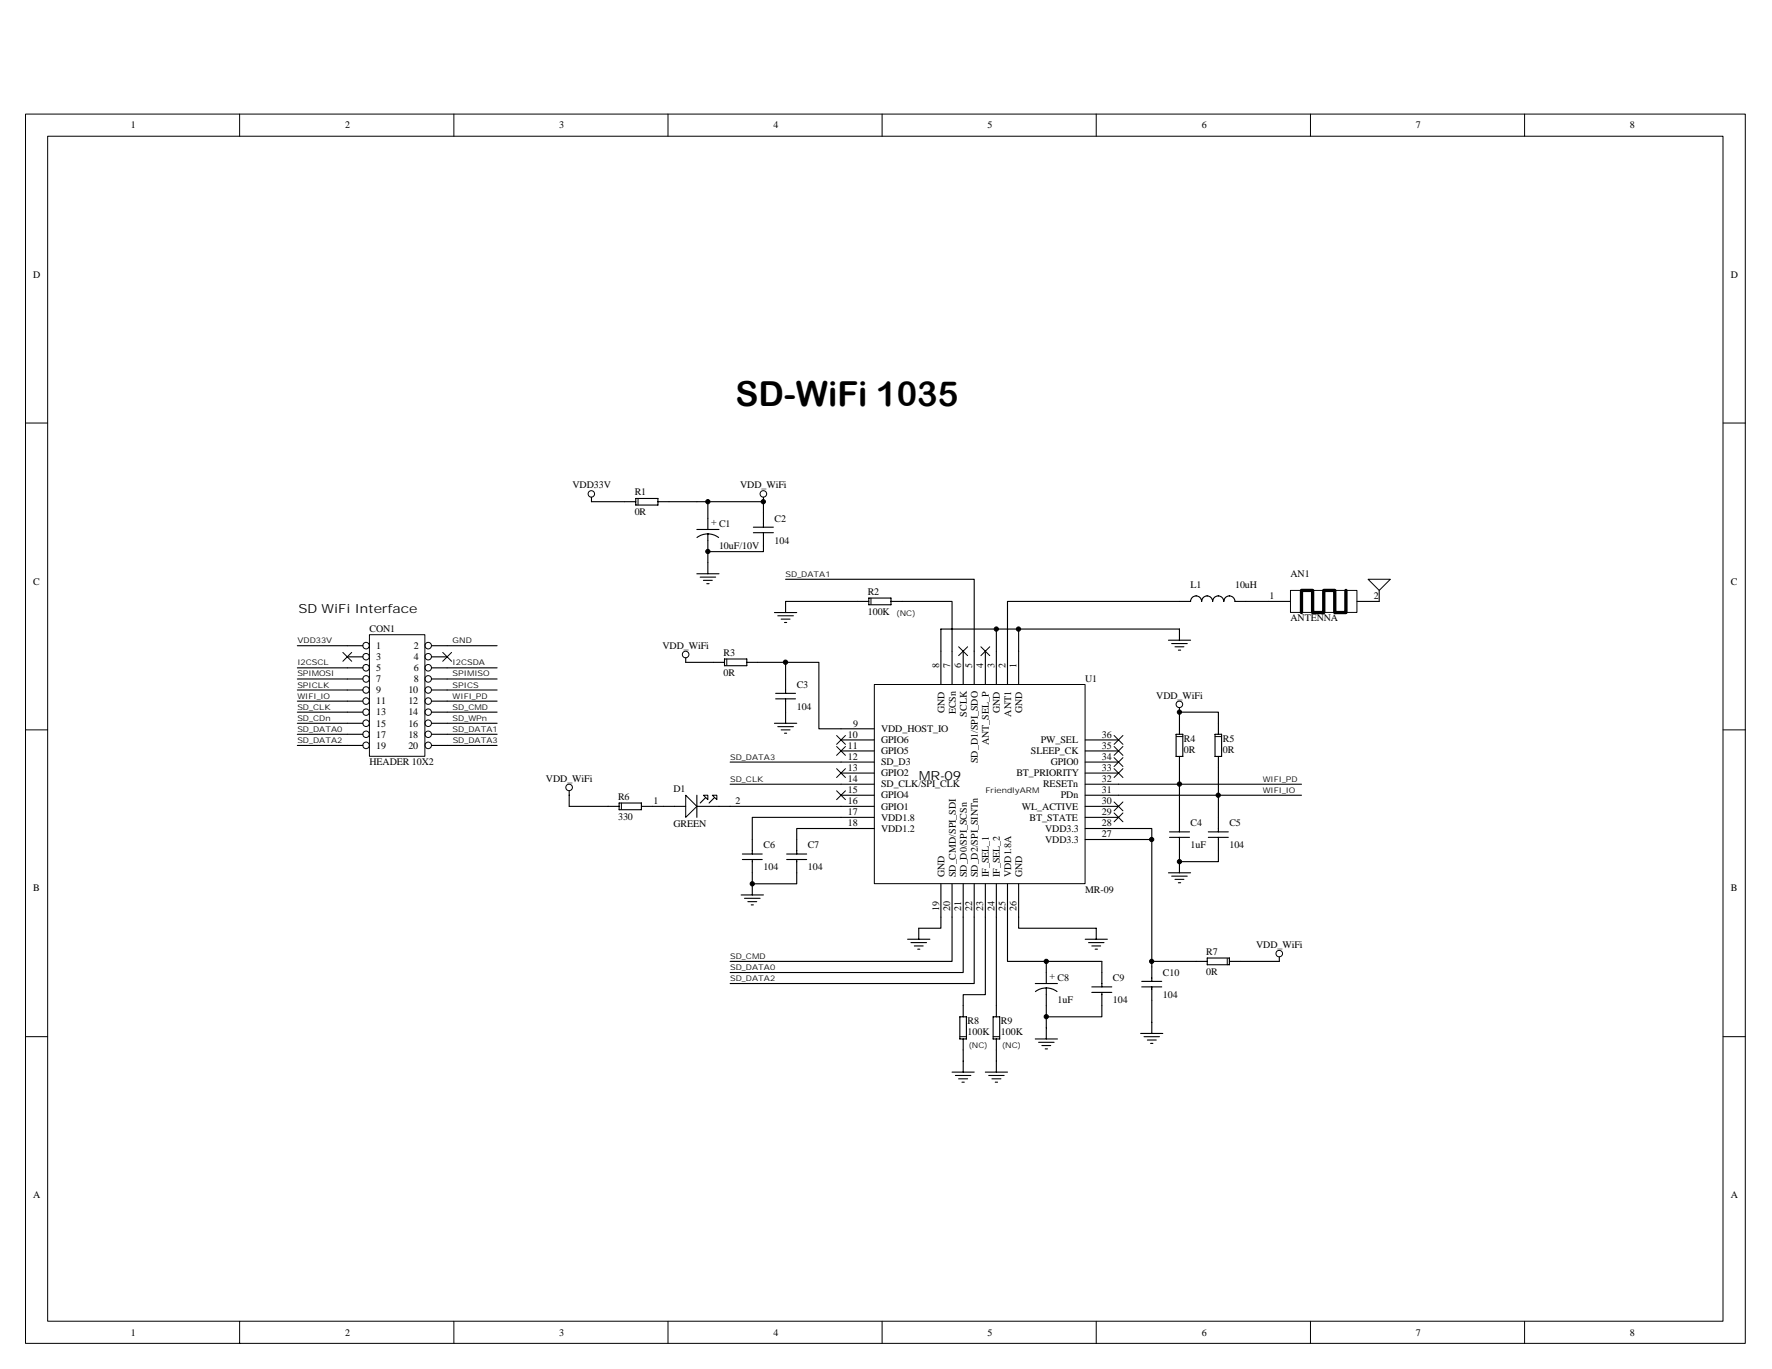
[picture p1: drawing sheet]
<svg xmlns="http://www.w3.org/2000/svg" width="279mm" height="216mm" viewBox="0 0 279 216" stroke-linecap="round" stroke-linejoin="round" font-family="sans-serif">
<g fill="none" stroke="#000" stroke-width=".16">
<path d="M4 18h271.2v193.9h-271.2zM37.8 18v3.5M71.6 18v3.5M105.3 18v3.5M139.1 18v3.5M172.8 18v3.5M206.6 18v3.5M240.4 18v3.5M7.5 21.5h264.2v186.9h-264.2zM4 66.7h3.5M271.7 66.7h3.5M4 115.1h3.5"/>
<path d="M131.9 116l1.4 1.4M131.9 117.7l1.4 1.4M133.3 116l-1.4 1.4M133.3 117.7l-1.4 1.4M151.2 102l1.4 1.4M152.6 102l-1.4 1.4M154.7 102l1.4 1.4M156.1 102l-1.4 1.4M175.7 119.5l1.4 1.4M175.7 117.7l1.4 1.4M175.7 116l1.4 1.4M177.1 119.5l-1.4 1.4"/>
<path d="M177.1 117.7l-1.4 1.4M177.1 116l-1.4 1.4M271.7 115.1h3.5M131.9 121.2l1.4 1.4M131.9 124.7l1.4 1.4M133.3 121.2l-1.4 1.4M133.3 124.7l-1.4 1.4M175.7 121.2l1.4 1.4M175.7 128.2l1.4 1.4M175.7 126.5l1.4 1.4M177.1 121.2l-1.4 1.4M177.1 128.2l-1.4 1.4"/>
<path d="M177.1 126.5l-1.4 1.4M4 163.5h3.5M271.7 163.5h3.5M37.8 208.4v3.5M71.6 208.4v3.5M105.3 208.4v3.5M139.1 208.4v3.5M172.8 208.4v3.5M206.6 208.4v3.5M240.4 208.4v3.5"/>
<circle cx="93.2" cy="77.9" r=".51"/>
<circle cx="120.4" cy="77.9" r=".52"/>
<circle cx="108.1" cy="103.2" r=".52"/>
</g>
<g fill="none" stroke="#000" stroke-width=".17">
<path d="M93.3 78.4v.7h6.9M100.2 78.6h3.5v1.1h-3.5zM103.7 79.1h6.2M120.4 78.4v.7M109.9 83.5h3.5M109.9 90.5h3.5M110.4 91h2.4M110.9 91.5h1.4M111.4 92.1h.4M111.6 84.2l1.1 .2 .6 .4M111.6 84.2l-1.1 .2-.6 .4M111.6 81.7v1.8"/>
<path d="M111.6 84.2v2.8M111.6 88.7v1.8M118.8 83.1h3.1M118.8 84h3.1M120.4 80.9v2.2M120.4 84v2.1M108.1 103.8v.7h6.1M114.2 103.9h3.6v1.1h-3.6zM117.8 104.5h11.3v10.4h3.5M122.1 114.1h3.5M122.3 109.3h3.1M122.3 110.2h3.1"/>
<path d="M122.6 114.6h2.5M123.2 115.1h1.4M123.7 115.6h.3M123.9 104.5v4.8M123.9 110.2v3.9M102.9 127.2h1.7M115.1 120.2h17.5M115.1 123.7h17.5M115.1 127.2h17.5"/>
</g>
<path d="M100.6 78.6v1.1M114.6 103.9v1.1" fill="none" stroke="#000" stroke-width=".16" stroke-dasharray="1 1 1 1 1 1 1 1"/>
<circle cx="123.9" cy="104.4" r=".35" fill="#000" stroke="#000" stroke-width=".16"/>
<g fill="#fff" stroke="#000" stroke-width=".16">
<path d="M108.1 125.4l1.8 1.8-1.8 1.7z" fill-rule="evenodd"/>
<path d="M110.9 125.4h.7v.7z" fill-rule="evenodd"/>
<path d="M112.3 125.4h.7v.7z" fill-rule="evenodd"/>
</g>
<g fill="none" stroke="#000" stroke-width=".17">
<path d="M109.9 79.1h10.5v1.8M111.6 79.1v2.6M120.4 86.1v.9h-8.8v1.7M122.1 96.6h3.5M122.6 97.1h2.5M123.2 97.6h1.4M123.7 98.2h.3M123.9 91.4h29.7v11.3M137 94.8h-13.1v1.8M137 94.3h3.5v1.1h-3.5zM140.5 94.8h9.6v7.9M157.1 99.2v3.5"/>
<path d="M160.6 99.2v3.5M189.5 94.8a.87 .87 0 0 0-.9-.8 .87 .87 0 0 0-.9 .8h-28.8v7.9M189.5 94.8a.86 .86 0 0 1 .8-.8 .86 .86 0 0 1 .9 .8M191.2 94.8a.87 .87 0 0 1 .9-.8 .87 .87 0 0 1 .9 .8M193 94.8a.87 .87 0 0 1 .8-.8 .87 .87 0 0 1 .9 .8h5.3M184.2 101h3.5M184.7 101.5h2.5M185.3 102h1.4M185.4 115.8h1.1v3.5h-1.1zM185.8 102.5h.4M186 115.8v-3.5h6.1v3.5M186 101v-1.8h-37.6v3.5"/>
<path d="M186 111.6v.7M186 119.3v11.9M191.6 115.8h1v3.5h-1zM192.1 119.3v11.9M89.7 124.7v2.5h7.9M97.6 126.6h3.5v1.1h-3.5zM101.1 127.2h1.8M104.6 127.2h3.5M109.9 125.4v3.5M109.9 127.2h5.2M111.3 125.8l-.9 .8M112.7 125.8l-.9 .8"/>
<path d="M117.1 134.7h3.1M117.1 135.6h3.1M118.6 135.6v3.8h7v-3.8M118.6 139.4v1.7M124 134.7h3.2M124 135.6h3.2M132.6 128.9h-14v5.8M132.6 130.7h-7v4M176.4 130.7h5.2v1.7h-5.2M176.4 123.7h28.8M176.4 125.4h28.8M181.6 132.4v22.4"/>
<path d="M184.2 137.6h3.5M184.4 131.2h3.2M184.4 132.1h3.2M184.7 138.2h2.5M185.3 138.7h1.4M185.8 139.2h.4M186 132.1v3.8h6.1v-3.8M186 135.9v1.7M190.5 131.2h3.2M190.5 132.1h3.2M116.9 141.1h3.5M117.4 141.7h2.4"/>
<path d="M117.9 142.2h1.4M118.4 142.7h.4M143.1 148.1h3.5M143.6 148.7h2.5M144.2 149.2h1.4M144.7 149.7h.3M144.9 146.4v1.7M150.1 144.6v7h-35M151.9 144.6v8.8h-36.8M153.6 144.6v10.5h-38.5M155.4 144.6v12.3h-3.5v3.5M157.1 144.6v15.8"/>
<path d="M158.9 144.6v7h14.8v4M160.6 144.6v1.8h12.2v1.7M163.2 155.1h3.5M165 155.8l1 .2 .7 .4M165 155.8l-1.1 .2-.6 .4M165 151.6v3.5M165 155.8v8.1M171.1 148.1h3.5M171.6 148.7h2.5M172.1 149.2h1.4M172.1 155.6h3.2M172.1 156.5h3.2"/>
<path d="M172.7 149.7h.3M173.7 156.5v3.9h-8.7M180 155.6h3.2M180 154.8h3.2M181.6 155.6v7.4M181.6 151.6h8.8M190.4 151.1h3.4v1h-3.4zM201.7 150.9v.7h-7.9M150.1 169.1h3.5M150.6 169.6h2.5M151.2 170.1h1.4M151.3 160.4h1.1v3.5h-1.1z"/>
<path d="M151.7 170.7h.3M151.9 163.9v5.2M155.4 169.1h3.5M155.9 169.6h2.4M156.4 170.1h1.4M156.6 160.4h1v3.5h-1zM156.9 170.7h.4M157.1 163.9v5.2M163.2 163.9h3.5M163.8 164.4h2.4M164.3 164.9h1.4M164.8 165.4h.4"/>
<path d="M179.9 163h3.4M180.4 163.5h2.4M180.9 164h1.4M181.4 164.5h.4"/>
</g>
<path d="M137.3 94.3v1.1M186.5 116.2h-1.1M192.6 116.2h-1M98 126.6v1.1M193.5 152.1v-1M151.3 163.5h1.1M156.6 163.5h1" fill="none" stroke="#000" stroke-width=".16" stroke-dasharray="1 1 1 1 1 1 1 1"/>
<g fill="none" stroke="#000" stroke-width=".16">
<circle cx="186" cy="111.1" r=".52"/>
<circle cx="89.7" cy="124.2" r=".52"/>
<circle cx="201.7" cy="150.4" r=".52"/>
</g>
<g fill="#000" stroke="#000" stroke-width=".16">
<circle cx="111.6" cy="79.1" r=".34"/>
<circle cx="120.4" cy="79.1" r=".34"/>
<circle cx="111.6" cy="87" r=".34"/>
<circle cx="186" cy="112.3" r=".34"/>
<circle cx="118.6" cy="139.4" r=".34"/>
<circle cx="181.6" cy="132.4" r=".34"/>
<circle cx="186" cy="123.7" r=".34"/>
<circle cx="186" cy="135.9" r=".34"/>
<circle cx="192.1" cy="125.4" r=".34"/>
<circle cx="165" cy="151.6" r=".34"/>
<circle cx="181.6" cy="151.6" r=".34"/>
<circle cx="165" cy="160.3" r=".34"/>
</g>
<path d="M58.3 100.1h8.7v19.2h-8.7z" fill="#fff"/>
<g fill="none" stroke="#000" stroke-width=".16">
<path d="M54.1 102.9l1.4 1.4M55.5 102.9l-1.4 1.4M58.3 100.1h8.7v19.2h-8.7zM69.8 102.9l1.4 1.4M71.2 102.9l-1.4 1.4"/>
<circle cx="57.7" cy="107.1" r=".52"/>
<circle cx="57.7" cy="110.6" r=".52"/>
<circle cx="57.7" cy="101.8" r=".52"/>
<circle cx="57.7" cy="117.5" r=".52"/>
<circle cx="57.7" cy="114.1" r=".52"/>
<circle cx="57.7" cy="105.3" r=".52"/>
<circle cx="57.7" cy="115.8" r=".51"/>
<circle cx="57.7" cy="108.8" r=".51"/>
<circle cx="57.7" cy="112.3" r=".51"/>
<circle cx="57.7" cy="103.6" r=".51"/>
<circle cx="67.5" cy="101.8" r=".52"/>
<circle cx="67.5" cy="117.5" r=".52"/>
<circle cx="67.5" cy="110.6" r=".52"/>
<circle cx="67.5" cy="107.1" r=".52"/>
<circle cx="67.5" cy="105.3" r=".52"/>
<circle cx="67.5" cy="114.1" r=".52"/>
<circle cx="67.5" cy="108.8" r=".51"/>
<circle cx="67.5" cy="115.8" r=".51"/>
<circle cx="67.5" cy="112.3" r=".51"/>
<circle cx="67.5" cy="103.6" r=".51"/>
</g>
<g fill="none" stroke="#000" stroke-width=".17">
<path d="M46.9 101.8h10.3M46.9 105.3h10.3M46.9 107.1h10.3M46.9 108.8h10.3M46.9 110.6h10.3M46.9 112.3h10.3M46.9 114.1h10.3M46.9 115.8h10.3M46.9 117.6h10.3M54.8 103.6h2.4M68.1 101.8h10.3M68.1 103.6h2.4"/>
<path d="M68.1 105.3h10.3M68.1 107.1h10.3M68.1 108.8h10.3M68.1 110.6h10.3M68.1 112.3h10.3M68.1 114.1h10.3M68.1 115.8h10.3M68.1 117.6h10.3M148.4 144.6v1.8h-3.5"/>
</g>
<g fill="#000" stroke="#000" stroke-width=".16">
<circle cx="157.1" cy="99.2" r=".34"/>
<circle cx="160.6" cy="99.2" r=".34"/>
</g>
<path d="M137.9 108h33.2v31.4h-33.2z" fill="#fff"/>
<path d="M137.9 107.9h33.2v31.5h-33.2z" fill="none" stroke="#000" stroke-width=".16"/>
<g fill="none" stroke="#000" stroke-width=".17">
<path d="M132.6 114.9h5.3M132.6 116.7h5.3M132.6 118.4h5.3M148.4 102.7v5.2M150.1 102.7v5.2M151.9 102.7v5.2M153.6 102.7v5.2M155.4 102.7v5.2M157.1 102.7v5.2M158.9 102.7v5.2M160.6 102.7v5.2M171.1 116.7h5.3"/>
<path d="M171.1 118.4h5.3M132.6 120.2h5.3M132.6 121.9h5.3M132.6 123.7h5.3M132.6 125.4h5.3M132.6 127.2h5.3M132.6 128.9h5.3M132.6 130.7h5.3M148.4 139.4v5.2M150.1 139.4v5.2M151.9 139.4v5.2M153.6 139.4v5.2"/>
<path d="M155.4 139.4v5.2M157.1 139.4v5.2M158.9 139.4v5.2M160.6 139.4v5.2M171.1 120.2h5.3M171.1 121.9h5.3M171.1 123.7h5.3M171.1 125.4h5.3M171.1 127.2h5.3M171.1 128.9h5.3M171.1 130.7h5.3M171.1 132.4h5.3"/>
</g>
<path d="M203.5 93.1h10.5v3.5h-10.5z" fill="#fff"/>
<path d="M203.5 93.1h10.5v3.5h-10.5z" fill="none" stroke="#000" stroke-width=".16"/>
<path d="M200 94.8h3.5M214 94.8h3.5" fill="none" stroke="#000" stroke-width=".17"/>
<path d="M212.2 93.1v3.5h-1.7v-3.5h-1.8v3.5h-1.7v-3.5h-1.8v3.5" fill="none" stroke="#000" stroke-width=".52"/>
<path d="M215.7 91.4h3.5l-1.7 1.7z" fill-rule="evenodd" fill="#fff" stroke="#000" stroke-width=".16"/>
<path d="M217.5 93.1v1.7" fill="none" stroke="#000" stroke-width=".17"/>
<text font-size="5.4" x="116" y="64">SD-WiFi 1035</text>
<g font-size="2">
<text x="47.1" y="96.7">SD WiFi Interface</text>
<text x="144.9" y="123.1">MR-09</text>
</g>
<g font-size="1.6">
<text x="20.6" y="20.2">1</text>
<text x="54.4" y="20.2">2</text>
<text x="88.2" y="20.2">3</text>
<text x="121.9" y="20.2">4</text>
<text x="155.7" y="20.2">5</text>
<text x="189.5" y="20.2">6</text>
<text x="223.2" y="20.2">7</text>
<text x="257" y="20.2">8</text>
<text x="5.2" y="43.8">D</text>
<text x="272.9" y="43.8">D</text>
<text x="90.3" y="77">VDD33V</text>
<text x="116.7" y="77">VDD_WiFi</text>
<text x="100.1" y="78.1">R1</text>
<text x="100.1" y="81.2">0R</text>
<text x="112.1" y="82.8">+ C1</text>
<text x="122.1" y="82.3">C2</text>
<text x="113.4" y="86.6">10uF/10V</text>
<text x="122.1" y="85.7">104</text>
<text x="5.2" y="92.2">C</text>
<text x="136.8" y="93.8">R2</text>
<text x="187.7" y="92.7">L1</text>
<text x="194.7" y="92.7">10uH</text>
<text x="200.2" y="94.5">1</text>
<text x="203.5" y="91">AN1</text>
<text x="216.6" y="94.5">2</text>
<text x="272.9" y="92.2">C</text>
<text x="58.3" y="99.7">CON1</text>
<text x="136.8" y="96.9">100K</text>
<text x="203.5" y="98">ANTENNA</text>
<text x="59.3" y="102.3">1</text>
<text x="59.3" y="104.1">3</text>
<text x="59.3" y="105.8">5</text>
<text x="59.3" y="107.6">7</text>
<text x="65.3" y="102.3">2</text>
<text x="65.3" y="104.1">4</text>
<text x="65.3" y="105.8">6</text>
<text x="65.3" y="107.6">8</text>
<text x="104.5" y="102.3">VDD_WiFi</text>
<text x="114.1" y="103.4">R3</text>
<text x="114.1" y="106.5">0R</text>
<text x="148.1" y="105.3" transform="rotate(-90 148.1 105.3)">8</text>
<text x="149.8" y="105.3" transform="rotate(-90 149.8 105.3)">7</text>
<text x="151.6" y="105.3" transform="rotate(-90 151.6 105.3)">6</text>
<text x="153.3" y="105.3" transform="rotate(-90 153.3 105.3)">5</text>
<text x="155" y="105.3" transform="rotate(-90 155 105.3)">4</text>
<text x="156.8" y="105.3" transform="rotate(-90 156.8 105.3)">3</text>
<text x="158.5" y="105.3" transform="rotate(-90 158.5 105.3)">2</text>
<text x="160.3" y="105.3" transform="rotate(-90 160.3 105.3)">1</text>
<text x="171.1" y="107.6">U1</text>
<text x="59.3" y="109.3">9</text>
<text x="59.3" y="111.1">11</text>
<text x="59.3" y="112.8">13</text>
<text x="64.4" y="109.3">10</text>
<text x="64.4" y="111.1">12</text>
<text x="64.4" y="112.8">14</text>
<text x="125.6" y="108.5">C3</text>
<text x="125.6" y="112">104</text>
<text x="148.9" y="112.5" transform="rotate(-90 148.9 112.5)">GND</text>
<text x="150.7" y="112.7" transform="rotate(-90 150.7 112.7)">ECSn</text>
<text x="152.4" y="113" transform="rotate(-90 152.4 113)">SCLK</text>
<text x="157.7" y="112.5" transform="rotate(-90 157.7 112.5)">GND</text>
<text x="159.4" y="113" transform="rotate(-90 159.4 113)">ANT1</text>
<text x="161.2" y="112.5" transform="rotate(-90 161.2 112.5)">GND</text>
<text x="182.3" y="110.2">VDD_WiFi</text>
<text x="59.3" y="114.6">15</text>
<text x="59.3" y="116.3">17</text>
<text x="59.3" y="118.1">19</text>
<text x="64.4" y="114.6">16</text>
<text x="64.4" y="116.3">18</text>
<text x="64.4" y="118.1">20</text>
<text x="133.7" y="116.3">10</text>
<text x="133.7" y="118.1">11</text>
<text x="133.7" y="119.8">12</text>
<text x="134.5" y="114.6">9</text>
<text x="138.9" y="115.4">VDD_HOST_IO</text>
<text x="138.9" y="117.2">GPIO6</text>
<text x="138.9" y="118.9">GPIO5</text>
<text x="155.9" y="117.6" transform="rotate(-90 155.9 117.6)">ANT_SEL_P</text>
<text x="162.5" y="118.9">SLEEP_CK</text>
<text x="164.1" y="117.2">PW_SEL</text>
<text x="173.7" y="118.1">35</text>
<text x="173.7" y="119.8">34</text>
<text x="173.7" y="116.3">36</text>
<text x="186.7" y="117">R4</text>
<text x="186.7" y="118.8">0R</text>
<text x="192.8" y="117">R5</text>
<text x="192.8" y="118.8">0R</text>
<text x="58.3" y="120.7">HEADER 10X2</text>
<text x="86.1" y="123.3">VDD_WiFi</text>
<text x="106.2" y="124.9">D1</text>
<text x="133.7" y="121.6">13</text>
<text x="133.7" y="123.3">14</text>
<text x="133.7" y="125.1">15</text>
<text x="138.9" y="120.7">SD_D3</text>
<text x="138.9" y="122.4">GPIO2</text>
<text x="138.9" y="124.2">SD_CLK/SPI_CLK</text>
<text x="138.9" y="125.9">GPIO4</text>
<text x="154.2" y="120.4" transform="rotate(-90 154.2 120.4)">SD_D1/SPI_SDO</text>
<text x="160.3" y="122.4">BT_PRIORITY</text>
<text x="164.5" y="124.2">RESETn</text>
<text x="165.7" y="120.7">GPIO0</text>
<text x="167.3" y="125.9">PDn</text>
<text x="173.7" y="123.3">32</text>
<text x="173.7" y="125.1">31</text>
<text x="173.7" y="121.6">33</text>
<text x="97.5" y="126.1">R6</text>
<text x="97.5" y="129.2">330</text>
<text x="103" y="126.8">1</text>
<text x="106.2" y="130.5">GREEN</text>
<text x="116" y="126.8">2</text>
<text x="133.7" y="126.8">16</text>
<text x="133.7" y="128.5">17</text>
<text x="133.7" y="130.3">18</text>
<text x="138.9" y="127.7">GPIO1</text>
<text x="138.9" y="129.4">VDD1.8</text>
<text x="138.9" y="131.2">VDD1.2</text>
<text x="161.1" y="127.7">WL_ACTIVE</text>
<text x="162.3" y="129.4">BT_STATE</text>
<text x="164.8" y="131.2">VDD3.3</text>
<text x="173.7" y="130.3">28</text>
<text x="173.7" y="128.5">29</text>
<text x="173.7" y="126.8">30</text>
<text x="187.7" y="130.3">C4</text>
<text x="193.8" y="130.3">C5</text>
<text x="120.4" y="133.8">C6</text>
<text x="120.4" y="137.3">104</text>
<text x="127.4" y="133.8">C7</text>
<text x="127.4" y="137.3">104</text>
<text x="164.8" y="132.9">VDD3.3</text>
<text x="173.7" y="132">27</text>
<text x="187.7" y="133.8">1uF</text>
<text x="193.8" y="133.8">104</text>
<text x="5.2" y="140.6">B</text>
<text x="148.1" y="143.6" transform="rotate(-90 148.1 143.6)">19</text>
<text x="148.9" y="138.3" transform="rotate(-90 148.9 138.3)">GND</text>
<text x="149.8" y="143.6" transform="rotate(-90 149.8 143.6)">20</text>
<text x="150.7" y="138.3" transform="rotate(-90 150.7 138.3)">SD_CMD/SPI_SDI</text>
<text x="151.6" y="143.6" transform="rotate(-90 151.6 143.6)">21</text>
<text x="152.4" y="138.3" transform="rotate(-90 152.4 138.3)">SD_D0/SPI_SCSn</text>
<text x="153.3" y="143.6" transform="rotate(-90 153.3 143.6)">22</text>
<text x="154.2" y="138.3" transform="rotate(-90 154.2 138.3)">SD_D2/SPI_SINTn</text>
<text x="155" y="143.6" transform="rotate(-90 155 143.6)">23</text>
<text x="155.9" y="138.3" transform="rotate(-90 155.9 138.3)">IF_SEL_1</text>
<text x="156.8" y="143.6" transform="rotate(-90 156.8 143.6)">24</text>
<text x="157.7" y="138.3" transform="rotate(-90 157.7 138.3)">IF_SEL_2</text>
<text x="158.5" y="143.6" transform="rotate(-90 158.5 143.6)">25</text>
<text x="159.4" y="138.3" transform="rotate(-90 159.4 138.3)">VDD1.8A</text>
<text x="160.3" y="143.6" transform="rotate(-90 160.3 143.6)">26</text>
<text x="161.2" y="138.3" transform="rotate(-90 161.2 138.3)">GND</text>
<text x="171.1" y="140.8">MR-09</text>
<text x="272.9" y="140.6">B</text>
<text x="198.1" y="149.5">VDD_WiFi</text>
<text x="165.5" y="154.4">+ C8</text>
<text x="175.5" y="154.7">C9</text>
<text x="183.3" y="153.9">C10</text>
<text x="190.2" y="150.6">R7</text>
<text x="190.2" y="153.7">0R</text>
<text x="152.6" y="161.6">R8</text>
<text x="157.8" y="161.6">R9</text>
<text x="166.7" y="158.2">1uF</text>
<text x="175.5" y="158.2">104</text>
<text x="183.3" y="157.4">104</text>
<text x="152.6" y="163.3">100K</text>
<text x="157.8" y="163.3">100K</text>
<text x="5.2" y="189">A</text>
<text x="272.9" y="189">A</text>
<text x="20.6" y="210.6">1</text>
<text x="54.4" y="210.6">2</text>
<text x="88.2" y="210.6">3</text>
<text x="121.9" y="210.6">4</text>
<text x="155.7" y="210.6">5</text>
<text x="189.5" y="210.6">6</text>
<text x="223.2" y="210.6">7</text>
<text x="257" y="210.6">8</text>
</g>
<g font-size="1.2">
<text x="123.9" y="91">SD_DATA1</text>
<text x="46.9" y="101.5">VDD33V</text>
<text x="71.4" y="101.5">GND</text>
<text x="141.4" y="97.1">(NC)</text>
<text x="46.9" y="106.7">SPIMOSI</text>
<text x="46.9" y="104.9">I2CSCL</text>
<text x="71.4" y="106.7">SPIMISO</text>
<text x="71.4" y="104.9">I2CSDA</text>
<text x="46.9" y="108.4">SPICLK</text>
<text x="46.9" y="111.9">SD_CLK</text>
<text x="46.9" y="113.7">SD_CDn</text>
<text x="46.9" y="110.2">WIFI_IO</text>
<text x="71.4" y="108.4">SPICS</text>
<text x="71.4" y="113.7">SD_WPn</text>
<text x="71.4" y="111.9">SD_CMD</text>
<text x="71.4" y="110.2">WIFI_PD</text>
<text x="46.9" y="115.4">SD_DATA0</text>
<text x="46.9" y="117.2">SD_DATA2</text>
<text x="71.4" y="115.4">SD_DATA1</text>
<text x="71.4" y="117.2">SD_DATA3</text>
<text x="115.1" y="119.8">SD_DATA3</text>
<text x="115.1" y="123.3">SD_CLK</text>
<text x="155.4" y="125">FriendlyARM</text>
<text x="199.1" y="123.3">WIFI_PD</text>
<text x="199.1" y="125">WIFI_IO</text>
<text x="115.1" y="151.2">SD_CMD</text>
<text x="115.1" y="153">SD_DATA0</text>
<text x="115.1" y="154.7">SD_DATA2</text>
<text x="152.7" y="165.2">(NC)</text>
<text x="158" y="165.2">(NC)</text>
</g>
</svg>
